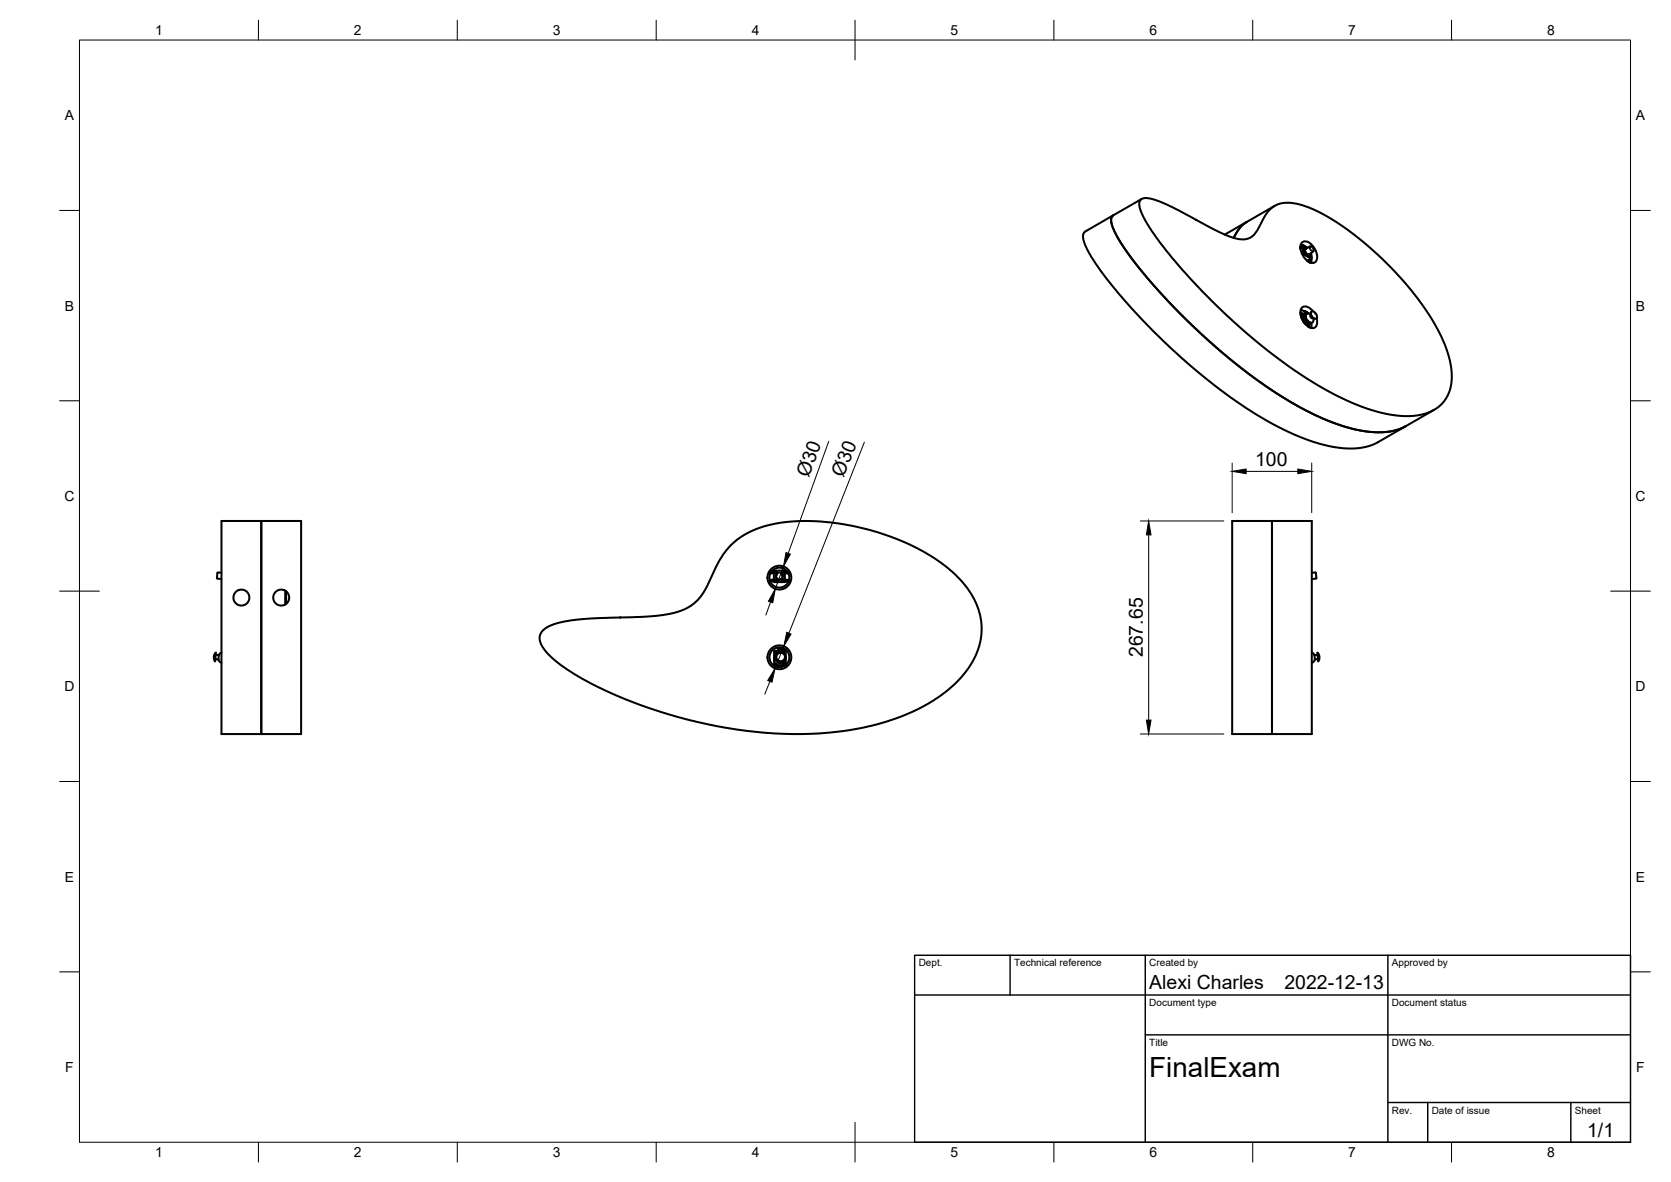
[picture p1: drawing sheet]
<svg xmlns="http://www.w3.org/2000/svg" width="420mm" height="297mm" viewBox="0 0 420 297" stroke-linecap="round" stroke-linejoin="round" font-family="sans-serif">
<!-- layer: Visible -->
<g fill="none" stroke="#000" stroke-width=".51">
<path d="M280 54.1l-7.1 4.1a2.26 2.26 0 0 0-.2 2.9l1.8 3.6 3.7 5.3 5.9 7 6.1 6.5a132 132 0 0 0 30.8 23.5l4.7 2.3 4.6 1.8 5.3 1.3 3.6 .3 3.7-.3 2.5-.7 8.1-4.6M280 54.1a2.18 2.18 0 0 0-.3 2.8l2 4 4.1 5.7 5.7 6.7 5.4 5.7a130.7 130.7 0 0 0 31.5 24.2l4.4 2.1 3.1 1.2 4 1.2 3.1 .7 3.6 .3 2.6-.2 2.3-.5 2-.9M286.8 50.2a4.6 4.6 0 0 1 4.3 .3l5 2.3 10.7 5.6 3 1.3a4.8 4.8 0 0 0 5.5-.7l1.7-2.8a7.7 7.7 0 0 1 4.8-5 14 14 0 0 1 9.3 1.9l2.7 1.3 3.7 2.4 6.4 4.9 5.8 5.5 5.8 6.5a44 44 0 0 1 8.8 16l.6 2.6 .1 2.7a9.3 9.3 0 0 1-8.8 9.4 33.1 33.1 0 0 1-17.3-3.6l-3.7-1.8-3.8-2.2-7.1-4.6-8.3-6.3-7.4-6.5-9-9.1-5.9-6.8-4.8-6.5-1.5-2.7-.9-2.4a1.9 1.9 0 0 1 .3-1.7zM287.1 50l-7.1 4.1M313.4 55.8l-1.8 1.6-1.4 2.4M320.5 51.7l-12.5 7.3M327 62.1h.1M327 62.5h.1M327 62.2v.3M327 62.2h.1M327 78.5h.1M327.1 77.8l1 .6"/>
<path d="M327.1 61.5l.5 .2M327.2 78.9l.2 .3M327.2 78.9l.2 .3zM327.3 61.1a1.8 1.8 0 0 1 2.7 .6l.7 1.1a2.54 2.54 0 0 1-.1 3.2 2.74 2.74 0 0 1-3.2-2.1 3.2 3.2 0 0 1-.1-2.8zM327.3 79.4l-.1 .2M327.3 79.7l.2-.1-.1 .5M327.4 79.7l-.1 .4 .6 .4M327.5 79.6l.2 .1M327.6 61.7l-.6 .5M327.6 61.7l.2 2.1 1.9 1.1M327.6 79.8l.1 .3 .3-.1-.1 .3M327.7 79v.2"/>
<path d="M327.7 61.6l-.1 .1M327.7 79.2l.3 .1M327.7 79h.1M327.7 79.7l-.1 .1M327.8 61.7l1 .6M327.8 78.9l-.8-.4 .1 .9M327.8 79.7l-.5-.3v.7M327.8 61.7v2M327.8 63.6l1.9 1.2v1.3M327.9 78.9l.3 .3M327.9 78.9h.1M327.9 78.9l-.2 .1"/>
<path d="M327.9 78.8h.1M327.9 79.8l-.2-.1 .4 .4M328 79.7l-.1 .1M328 79.8v.1M328 78.9v.1M328 79h.1M328 63.5l.1 .2h.2l-.1-.3-.2 .1M328.1 79h.1M328.1 78.2l-.1 .7M328.1 78.2h.1M328.1 62.2l-.2-.2 .1-.1 .2 .1-.1 .2M328.1 79.6h-.1"/>
<path d="M328.1 78.8h.1M328.2 78.2h.1M328.2 79.7l-.2 .2 .2-.2M328.2 79.5l-.2 .3M328.2 78.2v.7l-.1 .1M328.2 79.5l.1 .1M328.2 78.5h.1M328.2 79.1h.1M328.2 79.5h.1M328.2 79h.1M328.2 79.5v.2M328.2 79.7h.1"/>
<path d="M328.2 79.7l-.2 .3-.1-.2M328.3 78.3l-.1 .7M328.3 79.1l-.7 .5M328.3 79.6v.1M328.3 78.3h.1M328.3 79.6h.1M328.3 79.1h.1M328.3 79.7h.1M328.3 62.6l1.1-.7 .5 .1 .3 .5 .1 .6-1.2 .9M328.3 79h.1M328.4 78.3v.6M328.4 79.9l-.3 .1"/>
<path d="M328.4 78.3h.1M328.4 78.7h.1M328.4 80l-.7 .7M328.4 62.5l-.2 .1a1.08 1.08 0 0 0 1 1.4l.1-.2M328.4 78.4h.1M328.4 78.5l.1 .3M328.5 78.4h-.1M328.5 78.4v.1M328.5 78.4h.1M328.5 78.5l.1 .3M328.6 78.5h.1M328.6 78.8l1 .1"/>
<path d="M328.6 78.8a1.38 1.38 0 0 0 .5 2.1 .74 .74 0 0 0 .8 .1 .74 .74 0 0 0 .4-.7v-.3M328.6 78.5l.1 .3M328.6 78.5l.1 .1M328.7 78.6v.2M328.8 78.6h.1M328.8 78.7v.1M328.8 78.6v.1M328.9 78.6v.1M328.9 78.6h-.1M328.9 78.7v.1M329.2 65.9h.1M329.2 63.9v.1"/>
<path d="M329.2 65.6h.1M329.3 65.4h-.3v.4l.3 .1M329.3 65.6v.3M329.3 65.9h.1M329.3 65.6h.1M329.4 65.1v.3l-.3 .3M329.6 64.5l-.2-.2 .1-.1 .2 .2-.1 .2M329.6 79l-.1 .5 .3 .4 .3 .1M329.6 64.9l-.9 .7M329.7 63.5v1.3M329.8 64.8l-.2 .1M329.9 78.2a1.1 1.1 0 0 0 .4 1.8l.3 .1 .5-.1"/>
<path d="M329.9 78.2l.5 .1 .4 .4 .3 .7v.6M330.2 78.3a2.12 2.12 0 0 0-2.7-1.1 3.5 3.5 0 0 0 1.2 4.7 1.4 1.4 0 0 0 1.8 .4 1.4 1.4 0 0 0 .7-1.7l-.1-.6M330.2 79.9l-.1 .1M327.4 80.4l.5 .2M327.5 80l.3 .3M327.5 80h.1M327.6 80.7l.1 .1M327.8 81l.2 .2M327.9 80.2h.1M328.3 80v.1M328.4 81.1l.1 .1M328.5 81.2v.2"/>
<path d="M328.5 81v.2M328.5 81.2h.1M328.6 80.3l-.8 .6M328.6 81.1h.1M328.6 81.3l-.1 .1M328.6 81.1v.1M328.6 81.2l.1 .2M328.6 81.3l.1 .1M328.7 81.2v.1M328.7 81.2h-.1M328.7 80.5l-.7 .6M328.8 81.2v.1"/>
<path d="M328.8 81.2h.1M328.8 81.3v.1M328.9 80.7l-.9 .6M328.9 82.1l.2 .1M328.9 82.1h.1M329 81.1h.1M329 81.1l-.3 .1M329 81.1l-.2 .1M329.1 81v.1M329.1 81.1h-.1M329.1 80.9l-.6 .1v.4M329.1 81.1h.1"/>
<path d="M329.1 80.9h.1M329.1 80.9l-.5 .1 .1 .3 .1-.3 .4 .1-.4 .2M329.2 81v.3l-.4 .1M329.2 81.1h.1M329.2 81l-.1 .2-.3 .1M329.2 81.4l.1 .9M329.2 81l.1 .1M329.4 81.1l-.1 .1M329.4 81.1l-.2 .3h-.5M329.6 81.1l-.9 .6-.6-.3M329.6 81.2l-.7 .4M329.7 81.1v1.3"/>
<path d="M360.6 103l-7.1 4.1M55.7 130.9h10v53.6h-10zM65.7 130.9h10v53.6h-10zM309.8 130.9h10v53.6h-10zM319.8 130.9h10v53.6h-10zM54.7 144l-.1 1.4 1.1 .1M55.7 143.9l-1 .1M71.7 148.4v3.5M71.9 148.6v3.2M136.5 158.5a13.3 13.3 0 0 1 7.7-2.7l4.3-.4 12.6-.4 5-.4a14.5 14.5 0 0 0 9.6-4.1l1.3-1.8 1.6-3.2a22.5 22.5 0 0 1 6.8-9.9 26.7 26.7 0 0 1 15.9-4.7 61 61 0 0 1 36.3 11.2 22.1 22.1 0 0 1 8.8 12.5l.4 3.2a19.1 19.1 0 0 1-6.9 14.3 49.9 49.9 0 0 1-25.7 11.3 105.5 105.5 0 0 1-47.2-4.2l-6.3-2.1-5.8-2.4-5.9-2.7-4.9-2.8a20.9 20.9 0 0 1-8.1-7.4l-.2-.5a2.7 2.7 0 0 1 .7-2.8zM193.7 144.1h.1M193.7 146.1v.1"/>
<path d="M193.7 144.1l-.2 .8 .1 1.2M194 143.6a2.51 2.51 0 0 1 4 0M194.6 146l.1 .1M194.6 146l.1 .3h2.5l.2-.1M194.6 146l.1 .2M194.6 143.6l-.9 .1v.4M194.6 144l-.9 .1M194.6 145.7h-.9v.4M194.6 146.1l-.9 .1M194.7 146.1h2.5M194.8 145.6h.3v.3h-.2zM194.9 143.6h.2v.3h-.2z"/>
<path d="M195.2 144.6l.3-.6 .4-.1 .5 .1 .3 .6M195.2 144.5v.6M195.3 144.2l-.2 .6 .2-.5M195.4 144.1a.86 .86 0 0 0 0 1.3 .86 .86 0 0 0 1.2 0 .86 .86 0 0 0-.1-1.3M196.6 144.2l.2 .6-.1-.5M196.8 144.5v.6M196.8 145.6h.3v.3h-.3zM196.8 143.6l.3 .1v.2h-.3zM197.3 143.5v2.7M197.3 146.1l.9 .1M197.3 145.7h.6M197.3 144l.9 .1"/>
<path d="M197.3 143.6l.6 .1M197.4 143.5l-.2-.1h-2.6v2.6M197.4 146l-.2 .2zM197.8 145.7h.5v.4M197.8 143.7h.5v.4M198.2 144.1a2.51 2.51 0 0 1-1.2 3.3 2.51 2.51 0 0 1-3.3-1.3M198.3 146.1v.1M198.3 144.1h.1M329.8 143.9h1l.2 1.4M330.9 145.4l-1.1 .1M331 145.3l-.1 .1M54.1 164.2l.2-.2-.2 2.2-.3-.8z"/>
<path d="M54.1 165.6l.8 .1M54.2 164.6h.8M54.9 165.7l.2 .5 .6 .4M55 164.6l-.1 1.1M55.7 164l-.7 .6M194.6 167.2h3M194.7 165.1l.1 .5h.2h-.3zM194.8 165.9v.1M194.9 166.9l.1-.2 .2 .2M194.9 164l.1-.2 .2 .2M194.9 165.3h.1M194.9 165.1h-.2"/>
<path d="M195 164.7h-.2l-.1 .3 .1 .9 .3 .1h-.3l-.2-.6v1.8h3v-1.6M195.6 163.9h.1M195.6 163.9h.4M195.6 163.9h.6M195.7 163.7v.1M195.7 163.5h-1.1v1.9M195.7 163.6l-.1 .3M195.7 162.9v.9M195.7 163.8h.1M195.7 162.9h.1M195.7 166.5h.2M195.7 166.5h.1"/>
<path d="M195.8 162.9h.1M195.8 162.9v.9M195.8 163.5h.1M195.8 163.6h.1M195.8 163.7v.1M195.9 162.9v.9M195.9 163.7h.1M196 162.9h.1M196 162.9v.9M196 163.5h.2M196 163.6h.2M196.1 163.7l-.1 .1"/>
<path d="M196.2 166.6h.1M196.3 162.9v.9M196.3 162.9h.1M196.3 166.6h.1M196.3 163.5h.2M196.3 163.6h.2M196.3 163.7v.1M196.4 163.9h.5M196.5 162.9v.9M196.5 163.7v.1M196.5 162.9h.1M196.6 163.9h.3"/>
<path d="M196.6 163.5h.2M196.6 163.6h.2M196.6 166.5h.2M196.8 166.5h.1M196.8 162.9v.9M196.9 162.9h.1M196.9 163.5h.7v1.4M196.9 163.6l.1 .3M196.9 162.9v.9M196.9 163.7v.1M197 163.9h-.1M197 166.9l.2-.2 .2 .2"/>
<path d="M197 164l.2-.2 .2 .2M197.6 167.1a2.51 2.51 0 0 0-.7-4.3 2.51 2.51 0 0 0-3.4 2.7 2.51 2.51 0 0 0 3.9 1.7M329.8 164l.7 .6M330.5 164.6l.1 1.1M330.6 165.7l-.2 .5-.6 .4M331.3 164l.3 .5 .2 .6-.1 .7-.3 .4zM331.3 164.6h-.8M331.4 165.6l-.8 .1"/>
<circle cx="60.7" cy="150.2" r="2"/>
<circle cx="70.7" cy="150.2" r="2"/>
<circle cx="196" cy="145.2" r="3"/>
<circle cx="195" cy="164" r=".18"/>
<circle cx="195" cy="166.9" r=".18"/>
<circle cx="196" cy="165.2" r="3"/>
<circle cx="196.3" cy="165.2" r="1.34"/>
<circle cx="196.3" cy="165.1" r="1.08"/>
<circle cx="197.2" cy="164" r=".18"/>
<circle cx="197.2" cy="166.9" r=".18"/>
</g>
<g fill="#000">
<circle cx="327.5" cy="79.7" r=".25"/>
<circle cx="327.5" cy="80" r=".25"/>
<circle cx="327.6" cy="79.6" r=".25"/>
<circle cx="327.8" cy="79.7" r=".25"/>
<circle cx="328" cy="79" r=".25"/>
<circle cx="328.2" cy="79.1" r=".25"/>
<circle cx="327.9" cy="80.2" r=".25"/>
<circle cx="328.7" cy="81.4" r=".25"/>
<circle cx="194.6" cy="146.1" r=".25"/>
<circle cx="194.8" cy="143.8" r=".25"/>
<circle cx="194.8" cy="145.7" r=".25"/>
<circle cx="195.2" cy="143.8" r=".25"/>
<circle cx="195.2" cy="145.7" r=".25"/>
<circle cx="196.8" cy="143.8" r=".25"/>
<circle cx="196.8" cy="145.7" r=".25"/>
<circle cx="197.1" cy="145.7" r=".25"/>
<circle cx="197.1" cy="143.8" r=".25"/>
<circle cx="197.3" cy="146.1" r=".25"/>
<circle cx="194.6" cy="167.2" r=".25"/>
<circle cx="194.8" cy="165.6" r=".25"/>
<circle cx="194.8" cy="165.1" r=".25"/>
<circle cx="197.6" cy="167.2" r=".25"/>
</g>
<!-- layer: Visible Narrow -->
<g fill="none" stroke="#000" stroke-width=".25">
<path d="M327 62.4v.1M327 62.5h.1M327.7 61.7l-.7 .5M327.8 63.7l-.4 .2M327.9 78.9l-.2 .1M327.9 79l-.2 .2M327.9 63.8l-.4 .3M328 79.1l-.3 .1M328 61.9l.2 .3M328 79h.1M328 79.8h.1M328.1 63.4l.2 .3"/>
<path d="M328.1 61.9l.1 .2zM328.1 78.9h.1M328.1 78.8v.1M328.1 78.8v-.6l-.1 .8 .1-.1M328.1 78.8l.1 .1M328.1 78.2l.1 .7M328.2 79.7h.1M328.2 78.8l-.1 .1M328.2 78.8h-.1M328.2 78.9h.1M328.2 79.5l.1 .1M328.2 63.4l.1 .2z"/>
<path d="M328.3 78.3l-.1 .8zM328.3 79.1h.1M328.3 79l-.1 .1M328.3 78.9v.1M328.4 78.9h-.1M328.4 78.9l-.1-.6v.6M328.4 78.4l.1 .4v-.4M328.6 78.8l-.1-.3v.3M328.7 78.8v-.3v.3M328.7 78.6v.2M328.8 78.6v.1M328.9 78.8v-.2v.2"/>
<path d="M329 65.4v.1M329 65.7h.1M329 65.7v.1M329.1 65.7h.1M329.1 65.7l.2 .2M329.1 65.3l.2 .1M329.1 65.7v.1M329.1 65.8l.2 .1-.2-.1M329.2 65.6l.1 .3M329.3 65.4v.1M329.3 65.9h.1M329.3 65.5l-.3 .2"/>
<path d="M329.3 65.4h.1M329.3 65.6h.1M329.3 65.1l.1 .3-.2-.1M329.3 61.9a.92 .92 0 0 0 .9 1.3M329.4 65.4v.1M329.4 65.4h-.4v.3l.3-.2M329.4 65.5l-.3 .2M329.4 65.4h.1M329.4 65.1h.1M329.5 62a.65 .65 0 0 1 .6 .3 .65 .65 0 0 1 0 .7l-.4-.2zM329.5 64.2l.2 .3M329.6 64.2l.1 .2z"/>
<path d="M329.6 78.9h.1M329.7 64.8l-1 .7M330.4 78.4l.2 .6M328.7 81.4h.1M328.7 81.3h.1M329 81.1h.1"/>
</g>
<!-- layer: BORDER -->
<g fill="none" stroke="#000" stroke-width=".25">
<path d="M20 10.1h390v276.9h-390zM65 5.1v5M115 5.1v5M165 5.1v5M215 5.1v10M265 5.1v5M315 5.1v5M365 5.1v5M15 52.9h5M410 52.9h5M15 100.7h5M410 100.7h5"/>
<path d="M15 148.6h10M405 148.6h10M15 196.4h5M410 196.4h5M15 244.2h5M410 244.2h5M65 287v5M115 287v5M165 287v5M215 282.1v9.9M265 287v5M315 287v5"/>
<path d="M365 287v5"/>
</g>
<!-- layer: TITLEBLOCK -->
<path d="M230 240.1h180v46.9h-180zM230 250h180M254 240.1v9.9M288 240.1v46.9M349 240.1v46.9M288 260.1h122M349 277.1h61M359 277.1v9.9M395 277.1v9.9" fill="none" stroke="#000" stroke-width=".36"/>
<!-- layer: FD_Dimensions -->
<path d="M208.4 110.9l-10.2 28.2M217.3 111.1l-18.9 48M309.8 116.4v12.4M313.3 118.5h13M329.8 116.4v12.4M286.7 130.9h21M288.8 134.4v46.6M193.8 151.3l-1.2 3.3M197 142.4l-2.1 5.6M193.6 171.2l-1.3 3.3M197.1 162.4l-2.2 5.6M286.7 184.5h21" fill="none" stroke="#000" stroke-width=".25"/>
<path d="M309.8 118.5l3.5-.6v1.1zM326.3 117.9l3.5 .6-3.5 .5zM197.6 138.9l1.1 .4-1.7 3.1zM288.8 130.9l.6 3.5h-1.2zM194.9 148l-.6 3.5-1.1-.4zM197.8 158.9l1.1 .4-1.8 3.1zM194.9 168l-.8 3.4-1.1-.4zM288.2 181h1.2l-.6 3.5z" fill="#000" stroke="#000" stroke-width=".25"/>
<text font-size="7" x="289" y="270.6">FinalExam</text>
<g font-size="4.9">
<text x="315.6" y="117">100</text>
<text x="203.4" y="120.2" transform="rotate(-70 203.4 120.2)">Ø30</text>
<text x="212.1" y="120.2" transform="rotate(-68 212.1 120.2)">Ø30</text>
<text x="287.4" y="165.1" transform="rotate(-90 287.4 165.1)">267.65</text>
<text x="289" y="248.5">Alexi Charles</text>
<text x="323" y="248.5">2022-12-13</text>
<text x="399.1" y="285.7">1/1</text>
</g>
<g font-size="3.5">
<text x="39" y="8.8">1</text>
<text x="89" y="8.8">2</text>
<text x="139" y="8.8">3</text>
<text x="189" y="8.8">4</text>
<text x="239" y="8.8">5</text>
<text x="289" y="8.8">6</text>
<text x="339" y="8.8">7</text>
<text x="389" y="8.8">8</text>
<text x="16.3" y="30.2">A</text>
<text x="411.3" y="30.2">A</text>
<text x="16.3" y="78">B</text>
<text x="411.3" y="78">B</text>
<text x="16.2" y="125.9">C</text>
<text x="411.2" y="125.9">C</text>
<text x="16.2" y="173.7">D</text>
<text x="411.2" y="173.7">D</text>
<text x="16.3" y="221.6">E</text>
<text x="411.3" y="221.6">E</text>
<text x="16.4" y="269.4">F</text>
<text x="411.4" y="269.4">F</text>
<text x="39" y="290.8">1</text>
<text x="89" y="290.8">2</text>
<text x="139" y="290.8">3</text>
<text x="189" y="290.8">4</text>
<text x="239" y="290.8">5</text>
<text x="289" y="290.8">6</text>
<text x="339" y="290.8">7</text>
<text x="389" y="290.8">8</text>
</g>
<g font-size="2.5">
<text x="231" y="242.9">Dept.</text>
<text x="255" y="242.9">Technical reference</text>
<text x="289" y="242.9">Created by</text>
<text x="350" y="242.9">Approved by</text>
<text x="289" y="252.8">Document type</text>
<text x="350" y="252.8">Document status</text>
<text x="289" y="262.9">Title</text>
<text x="350" y="262.9">DWG No.</text>
<text x="350" y="279.9">Rev.</text>
<text x="360" y="279.9">Date of issue</text>
<text x="396" y="279.9">Sheet</text>
</g>
</svg>
